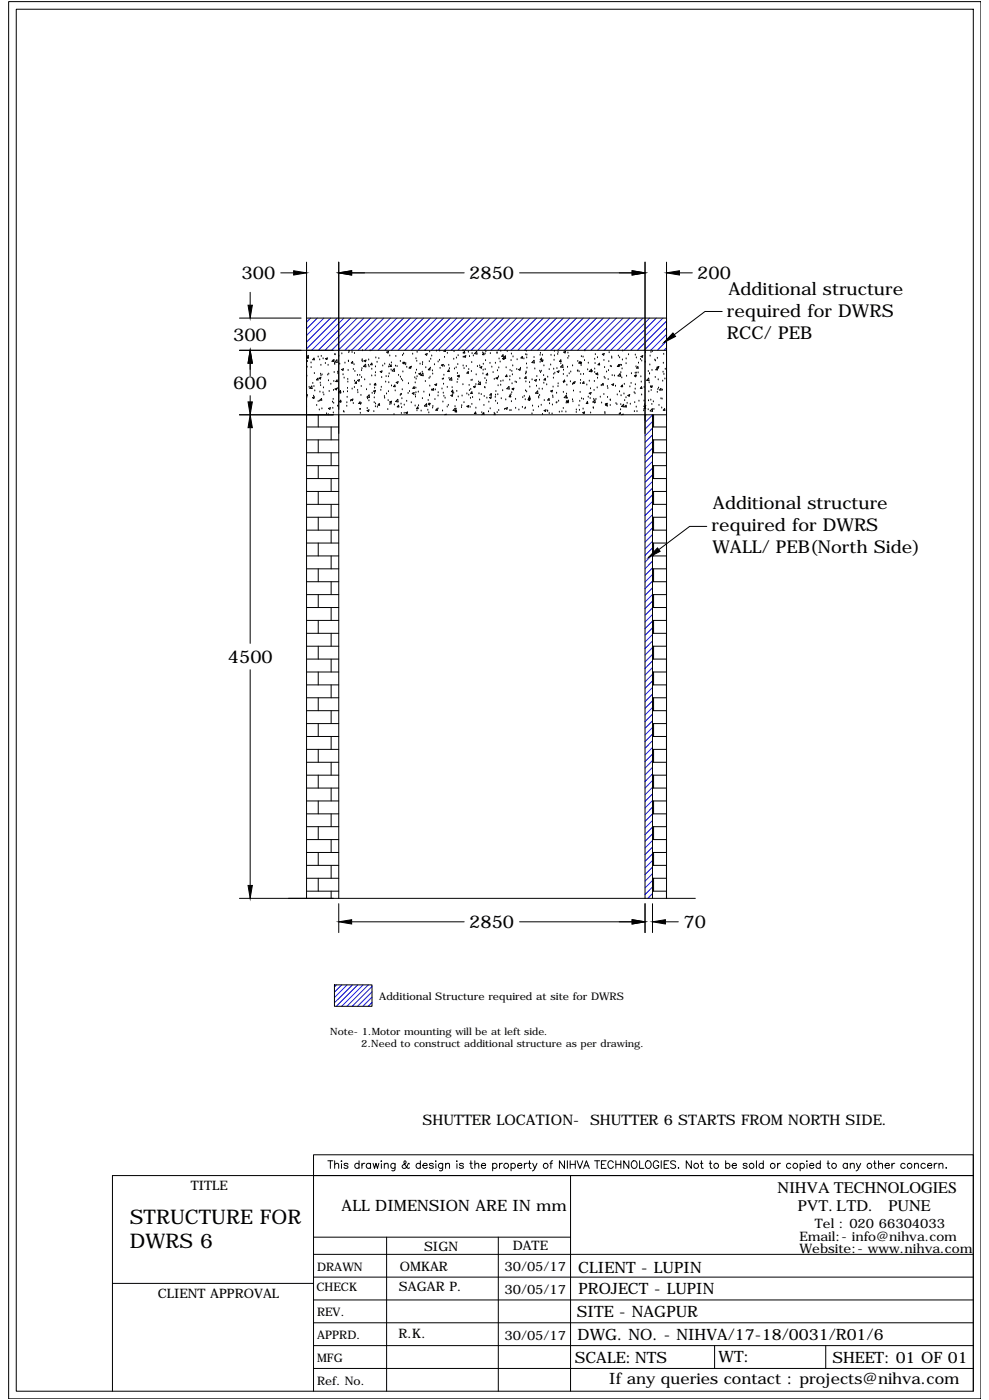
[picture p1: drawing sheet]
<svg xmlns="http://www.w3.org/2000/svg" width="594mm" height="841mm" viewBox="0 0 594 841" stroke-linecap="round" stroke-linejoin="round" font-family="sans-serif">
<!-- layer: 0 -->
<g fill="none" stroke="#000" stroke-width=".6">
<path d="M5 1h584v839h-584zM10 6h575v830h-575zM184 157v383M203 157v383M387 157v383M400 157v383M150 176v7M169 164h7M211 164h68M312 164h68M408 164h8M144 191h37"/>
<path d="M184 191h216M434 187h-11l-18 14M144 210h256M150 218v8M184 215l1-2v2h-1M185 215h.1M185 217h.1M187 218h.1M189 215v1h-1zM191 214h.1M192 216h.1M193 219h.1"/>
<path d="M193 214h.1M194 216h.1M195 218h.1M196 215h1l-1 1zM197 219h.1M200 216v1h-1zM201 217h.1M201 218h.1M201 213h.1M201 219h.1M202 216l1 2-2-1zM204 214h.1"/>
<path d="M204 219h.1M205 213h.1M207 218h.1M209 217h.1M209 210h1M209 212h.1M211 212h.1M212 217v1h-1zM213 219h.1M213 212h.1M217 217h.1M218 216h.1"/>
<path d="M218 211h.1M218 217h.1M219 217l1-1v1zM220 219v1h-2zM221 219h.1M221 216h.1M222 211h.1M223 218l1 1h-1zM226 215h.1M227 218h.1M228 215h.1M230 220h.1"/>
<path d="M231 219h.1M232 212l1-1v1zM234 219h.1M234 214h.1M235 219v1h-1zM235 218h.1M238 220h.1M238 214h.1M240 217h.1M242 214h.1M242 218h1v1zM242 218h.1"/>
<path d="M242 213h.1M244 219h.1M244 218h.1M248 213h.1M250 216h.1M250 217h.1M251 212h.1M252 219h.1M254 219h.1M254 218h.1M255 213l2-1-1 1zM256 210h.1"/>
<path d="M258 217h.1M258 211h.1M259 216h.1M259 214h.1M261 219h.1M262 211h.1M263 217h.1M264 216h.1M264 211h.1M265 219h1v1zM267 215h.1M267 210v1h1l-1-1"/>
<path d="M269 212h.1M270 219h.1M273 216h.1M273 211h.1M274 215h.1M275 219h.1M275 214h.1M278 211h.1M278 220h.1M278 215h.1M279 214h1l-1 1zM279 211v1h-1z"/>
<path d="M281 212h.1M282 214h.1M283 218h.1M284 212h.1M284 214h.1M286 211l1 2-2-1zM288 220h.1M290 212h.1M290 219h.1M291 212v1h-1zM291 213h.1M292 217h.1"/>
<path d="M292 211h.1M294 218h.1M295 212h.1M298 218h.1M299 212h.1M300 216h.1M300 217h.1M301 211h.1M302 215h1v1zM302 213v1h-1zM302 215h2v-1l-2 1M305 211h.1"/>
<path d="M307 217h.1M307 213h.1M308 220h.1M308 214h.1M311 216h.1M314 214v1h-1zM315 216h.1M316 210h.1M316 213h.1M316 219h.1M316 215h.1M321 215h.1"/>
<path d="M321 216v2h-1zM324 218h.1M324 213h.1M325 212h.1M325 217l1-1v1zM325 215v1zM326 213h.1M327 220h.1M331 219h.1M331 213h.1M333 216h.1M333 211h.1"/>
<path d="M333 214h.1M335 213h.1M335 212h.1M337 218h.1M337 216v1h-1zM338 219v2l-1-1zM339 212l1-1-1 1zM341 215h.1M341 212h.1M342 214h.1M344 220h.1M347 217h.1"/>
<path d="M348 218h1v1zM348 217l1 1h-1zM349 220h.1M349 214h.1M350 215h.1M351 217h.1M351 211h.1M353 218h.1M357 216h.1M357 218h.1M358 213h.1M359 215h.1"/>
<path d="M360 218v1h-1zM362 213l1-1v1zM363 217h.1M366 217h.1M366 212h.1M367 214h.1M367 215h.1M371 219h2l-1 1zM371 214h.1M372 219v1h-1zM372 215h.1M373 219h.1"/>
<path d="M374 216h.1M374 211h.1M376 218h.1M376 216h.1M378 213h.1M382 213h.1M382 215h.1M384 218h.1M385 216h.1M385 214h1v1zM385 217h.1M388 218h.1"/>
<path d="M388 212h.1M390 219h.1M391 214h.1M391 212h.1M392 211h.1M393 216h.1M394 217h.1M395 215h.1M398 218h.1M399 213h.1M150 238v3M184 226h.1"/>
<path d="M184 239h.1M184 221h.1M185 238h.1M186 233h.1M187 221h.1M187 232v1h-1l1-1M188 239l1-1-1 1zM188 230h.1M188 238h.1M189 232h.1M189 224h.1M189 235h.1"/>
<path d="M191 227v1h-1zM192 227h1l-1 1zM192 236h.1M192 230h.1M193 225h.1M193 232h.1M193 226h.1M193 239v1h-1zM194 236h.1M194 233h.1M195 237h.1M197 225h.1"/>
<path d="M197 229h.1M198 235h.1M199 231h.1M200 240h.1M200 235h.1M201 229h.1M201 224h.1M201 234l1-1v1zM202 228l1 1h-1zM203 224h.1M203 233h.1M203 234h.1"/>
<path d="M204 235l1 1h-2zM205 236h.1M205 222h1v1zM206 225h.1M206 236h.1M207 227h.1M209 239h.1M209 233h.1M209 235h.1M209 228h.1M209 230h.1M209 223h.1"/>
<path d="M212 234h.1M212 222h.1M213 233h.1M213 229h.1M213 223h.1M214 229v1h-1zM215 226h.1M215 228h1v1zM215 235h.1M215 236h.1M216 226h.1M217 238h.1"/>
<path d="M217 232h.1M217 227h.1M217 223h.1M217 221h.1M219 228h.1M220 234h.1M221 240h.1M222 220h.1M222 237v2h-2zM222 231h.1M223 226h.1M223 222h.1"/>
<path d="M224 236h.1M224 235h2l-1 1zM225 239h.1M225 237h.1M225 233h.1M225 231h.1M225 226h.1M226 220h.1M226 224h.1M226 230v1h-1zM228 223h1v1zM229 234h.1"/>
<path d="M229 233h.1M229 227h.1M231 238h.1M231 239h.1M232 230h.1M232 226h.1M232 237h.1M233 235h.1M233 226h.1M233 220h.1M234 230h.1M234 225h.1"/>
<path d="M235 222h.1M235 232h.1M237 221l-1 2h1v-1M237 231v1h-1zM237 235h.1M238 230l1-1v1zM239 220h.1M239 240v1h-1zM239 226h.1M240 238h.1M241 227h.1M241 237h.1"/>
<path d="M241 228h.1M241 240h.1M242 234h.1M242 229h.1M242 223h.1M244 221h.1M245 236h.1M245 231h.1M246 235h.1M246 220l1 1h-1zM247 221h.1M248 236h1l-1 1z"/>
<path d="M249 232v1h-1zM249 227h.1M249 230h.1M249 237h.1M250 239h.1M250 224h.1M250 233h.1M250 236h.1M250 228h.1M250 222h.1M251 226h.1M251 236h.1"/>
<path d="M252 225l1-1-1 1zM253 225l1-1v2h-1M254 224h.1M254 239h.1M255 236h.1M256 229h.1M256 221h.1M258 227h.1M258 237h.1M258 238h.1M258 221v1h-1zM258 232h.1"/>
<path d="M259 221h.1M259 234h.1M260 223h.1M260 225h.1M260 233l1 1h-1zM261 231h1v1zM261 234h.1M263 238h.1M263 236h.1M264 221h.1M266 234h.1M266 228h.1"/>
<path d="M266 236h.1M266 231h.1M267 225h.1M267 238h.1M267 220h.1M267 239h.1M269 233h.1M269 223h.1M270 222v1h-1zM270 227h.1M270 221h.1M271 238l1-1v1z"/>
<path d="M271 227v1h-1zM272 233h.1M272 236h.1M272 234v1h-1zM273 236h.1M273 222h.1M274 221h.1M274 235h.1M275 230h.1M275 226l1-1v1zM275 224h.1M275 228h.1"/>
<path d="M275 238h.1M276 227h.1M278 238h.1M278 231h.1M279 221h.1M280 220h.1M280 237h.1M281 223v1h-1zM282 237h.1M282 222h.1M282 232h.1M282 235h.1"/>
<path d="M283 239h.1M283 234h.1M283 229h.1M283 223h.1M283 235l1 1h-1zM284 228h.1M284 239h.1M284 232h2l-1 1zM286 231h.1M286 225h.1M287 220h.1M288 229h.1"/>
<path d="M288 237h.1M288 221l1-1v1zM288 230l1 1h-2zM289 237h.1M290 225h.1M290 222h.1M291 238h.1M291 233h.1M291 227h.1M291 222h.1M292 230h.1M292 229h.1"/>
<path d="M292 239h.1M293 224v1h-1zM294 239l1-1v1zM295 236v1h-1zM295 221h.1M296 224h.1M297 228h.1M298 239h.1M298 237h.1M298 235h.1M298 227h1v1zM299 223h.1"/>
<path d="M299 237h.1M299 232h.1M299 226h.1M300 221h.1M301 231h.1M301 229h.1M301 240h.1M302 235h.1M302 229h.1M304 221h.1M304 225l1 1h-1zM306 232v2h-2z"/>
<path d="M306 228h.1M306 238h.1M306 226h.1M306 223h.1M307 237v1h-1zM307 237h.1M307 236h.1M307 223h.1M308 231h.1M308 234l1-1-1 1zM308 225h.1M308 234h.1"/>
<path d="M309 229h.1M310 240h.1M310 230h.1M310 222h.1M311 222l2-1-1 1zM312 227h.1M313 221h.1M314 239h.1M315 238h.1M316 235h.1M316 225h.1M316 229h.1"/>
<path d="M316 226v1h-1zM316 223h.1M316 224h.1M317 221h.1M318 238h.1M318 230h.1M318 238v1h-1zM318 233h.1M320 228h.1M321 228h1v1zM321 222h.1M322 232h.1"/>
<path d="M322 226h.1M323 235v1h-1zM324 238h.1M324 239h.1M324 234h.1M324 228h.1M324 223h.1M325 224h.1M325 223h.1M326 234h.1M327 226h.1M327 230h.1"/>
<path d="M328 227v1h-1zM328 231h.1M329 227h.1M330 239v1h-1zM330 222h.1M331 235l1-1v1zM332 238h.1M332 239h.1M332 233h.1M332 227h.1M333 222h.1M333 225h.1"/>
<path d="M333 224h.1M334 236h.1M335 221h.1M335 223h1l-1 1zM335 232h.1M335 231h.1M338 236h.1M338 225h.1M338 222h.1M339 230h.1M339 228v1h-1zM340 238v1h-1z"/>
<path d="M340 237h.1M341 231h.1M341 226h.1M341 239h.1M341 221h.1M342 225h.1M343 229h.1M343 223h.1M344 231h.1M344 230l1-1v1zM344 235h.1M345 231h.1"/>
<path d="M347 223h.1M348 223h.1M348 236h.1M349 230h.1M349 229h.1M349 225h.1M349 240h.1M350 240h.1M351 225h.1M351 229v1h-1zM352 231h.1M353 222h.1"/>
<path d="M353 239h.1M354 236h1v1zM354 229h.1M354 239h.1M355 234h.1M355 222v1h-1zM356 223h.1M357 240h.1M357 235h.1M357 229h.1M357 224h.1M357 222h.1"/>
<path d="M358 225l1-1v1zM358 240h.1M359 233h.1M359 227h.1M359 225h.1M361 239h.1M361 232h.1M362 230v1h-1zM363 237h.1M363 227h.1M363 221h.1M364 223h.1"/>
<path d="M365 232h.1M365 239h.1M365 233h.1M365 228h.1M366 223h.1M367 220h.1M368 231h1l-1 1zM368 226h.1M369 226h.1M370 232h.1M371 237h.1M372 235h.1"/>
<path d="M372 224l1 2h-2zM373 226h.1M373 224h.1M373 238h.1M373 232h.1M373 227h.1M374 222h.1M374 231v1h-1zM375 237h.1M375 231h.1M376 239h.1M376 226h.1"/>
<path d="M377 238l1-1v1zM378 232h.1M379 230h.1M379 224h.1M381 236h.1M381 226l1-1v1zM381 237h.1M382 234h.1M382 224h.1M382 231h.1M382 226h.1M382 220h.1"/>
<path d="M383 220v1h-1zM383 224h.1M385 226h.1M385 230h.1M385 232l1 1h-1zM385 237h.1M387 233h.1M389 223h.1M390 227v2l-2-1zM390 235h.1M390 230h.1M390 225h.1"/>
<path d="M391 232h1l-1 1zM391 232h.1M391 235h.1M392 223h.1M394 227h.1M395 221l1-1-1 1zM395 221v1h-1zM395 236h.1M395 234h.1M395 228h.1M396 233h.1M397 233v1h-1z"/>
<path d="M397 240h.1M398 240h.1M398 234h.1M398 229h.1M398 224h.1M399 225h.1M399 228h.1M400 222h.1M400 239h.1M144 249h256M150 257v130M184 244h.1"/>
<path d="M184 256h19M190 244h.1M191 241h.1M191 249v7M192 246h.1M192 241h.1M193 246h.1M196 249h.1M197 249h.1M197 245h1v1zM199 256v8M200 242h.1"/>
<path d="M200 245h.1M200 248h.1M203 244h.1M204 242h.1M205 240v1h-1zM206 247h.1M207 248h.1M208 244h.1M208 242h.1M211 241h.1M211 240h1v1zM212 242h.1"/>
<path d="M216 246h.1M216 241v1h-1zM216 248h.1M217 246h.1M217 243h.1M217 242h.1M221 247l1-1-1 1zM221 245h.1M222 241h.1M225 247h.1M225 242h.1M225 244h.1"/>
<path d="M226 243h.1M227 245h.1M228 242v1h-1zM233 246h.1M233 241h.1M234 241h1v1zM234 243h.1M235 243h.1M237 249h.1M237 243h.1M239 243l1 1h-1zM241 243h.1"/>
<path d="M241 248h.1M241 245h.1M243 248h.1M243 243h.1M244 248h1zM244 241h.1M247 242h.1M249 244h.1M250 247h.1M251 244v1h-1zM251 244h.1M253 247h.1"/>
<path d="M256 243v1h-1zM257 246h.1M257 241h.1M257 243l1-1v1zM258 248h.1M258 243h.1M260 245h.1M260 244h.1M261 240h.1M263 245v2l-1-1zM263 246h.1M266 247h.1"/>
<path d="M266 242h.1M267 249h1M269 244h.1M273 244h.1M273 245l1 2h-2zM274 246h.1M274 247h-1zM274 240h.1M277 245h.1M277 244h.1M279 242h.1M280 244h2l-1 1z"/>
<path d="M282 245h.1M283 243h.1M286 248h-1zM286 245h.1M288 240h.1M289 248h.1M289 249l2-1v1M290 249h.1M291 244h.1M293 247h.1M294 242h.1M294 246h.1"/>
<path d="M297 249v-1v1M297 248h.1M298 241h.1M299 248h.1M299 242h.1M300 247h.1M303 246h.1M304 245h1l-1 1zM304 240h.1M306 247h.1M307 247h.1M307 241h.1"/>
<path d="M310 245h.1M312 246h.1M314 245h.1M315 246h.1M315 240h.1M316 245h.1M317 240h1v1zM318 240h.1M320 249h.1M320 244h.1M320 247h.1M323 244h.1"/>
<path d="M325 243h.1M326 249h.1M327 247l1-1v1zM327 241h.1M329 247h.1M330 248h.1M330 243h.1M332 249h.1M332 243h.1M334 242h.1M335 242h.1M336 241h.1"/>
<path d="M336 248h.1M338 247h.1M338 245h.1M340 248h.1M340 242h.1M340 241h.1M340 241h2l-1 1zM341 240l1 1h-1zM344 240h.1M344 241h.1M346 248h.1M346 246h.1"/>
<path d="M348 244h.1M348 246h.1M348 241h.1M350 248l1-1v1zM350 246h.1M353 242h.1M353 241v1h-1zM355 248h.1M356 242h2l-1-2-1 2M356 245h.1M357 242h.1M361 242h.1"/>
<path d="M363 248h.1M364 243l1-1-1 1zM364 242l1 1h-1zM365 244h.1M367 244h.1M367 240h.1M367 241h.1M370 242h.1M371 243h.1M372 249h.1M373 248h.1M373 246h.1"/>
<path d="M373 243h.1M373 249h1M375 243v1h-2zM375 241h.1M376 243v1h-1zM377 242h.1M379 243h.1M381 247h.1M381 242h.1M382 245h.1M383 247h.1M384 241h.1"/>
<path d="M387 247h.1M387 244h1v1zM387 241h.1M387 243h.1M388 244v1h-1zM389 246h.1M390 241h.1M391 240h.1M392 243h.1M392 246v1h-1zM392 256h8M392 249v291"/>
<path d="M392 241h.1M393 249v7M393 246h.1M396 244h.1M397 245h.1M399 245v2l-1-1zM184 264h19M184 272h19M184 280h19M191 264v8M191 280v7M199 272v8"/>
<path d="M392 264h8M392 272h8M392 280h8M393 264v8M393 280v7M184 287h19M184 295h19M191 295v8M199 287v8M392 287h8M392 295h8M393 295v8"/>
<path d="M184 303h19M184 311h19M184 318h19M191 311v7M199 303v8M199 318v8M392 303h8M392 311h8M392 318h8M393 311v7M425 316h-11l-18 14M184 326h19"/>
<path d="M184 334h19M191 326v8M199 334v8M392 326h8M392 334h8M393 326v8M184 342h19M184 349h19M184 357h19M191 342v7M191 357v8M199 349v8"/>
<path d="M392 342h8M392 349h8M392 357h8M393 342v7M393 357v8M184 365h19M184 373h19M191 373v7M199 365v8M392 365h8M392 373h8M393 373v7"/>
<path d="M184 380h19M184 388h19M184 396h19M191 388v8M199 380v8M199 396v8M392 380h8M392 388h8M392 396h8M393 388v8M150 402v130M184 404h19"/>
<path d="M184 411h19M184 419h19M191 404v7M191 419v8M199 411v8M392 404h8M392 411h8M392 419h8M393 404v7M393 419v8M184 427h19M184 435h19"/>
<path d="M191 435v7M199 427v8M392 427h8M392 435h8M393 435v7M184 442h19M184 450h19M184 458h19M191 450v8M199 442v8M199 458v8M392 442h8"/>
<path d="M392 450h8M392 458h8M393 450v8M184 466h19M184 473h19M191 466v7M199 473v8M392 466h8M392 473h8M393 466v7M184 481h19M184 489h19"/>
<path d="M184 497h19M191 481v8M191 497v7M199 489v8M392 481h8M392 489h8M392 497h8M393 481v8M393 497v7M184 504h19M184 512h19M184 520h19"/>
<path d="M191 512v8M199 504v8M199 520v8M392 504h8M392 512h8M392 520h8M393 512v8M144 540h274M184 528h19M184 535h19M191 528v7M199 535v5"/>
<path d="M392 528h8M392 535h8M393 528v7M203 543v17M211 554h68M312 554h68M387 543v17M392 543v17M400 554h7M201 592h22v13h-22zM197 697h3M198 697v5"/>
<path d="M201 700l1-1h1v3M201 697v5M205 697v1zM205 699v3M209 699h-1h-1l2 2v1h-1l-1-1M216 699a1.4 1.4 0 0 0-2 0 1.4 1.4 0 0 0 0 2 1.4 1.4 0 0 0 2 0M216 697v5M217 699v3M219 699h-1l-1 1M223 699a1.5 1.5 0 0 0-3 0 1.4 1.4 0 0 0 0 2 1.5 1.5 0 0 0 3 0M223 699v3M224 699l1 3 1-3 1 3 1-3"/>
<path d="M229 698h.1M229 699v3M231 700l1-1h1v3M231 699v3M237 699v4h-2M237 699a1.4 1.4 0 0 0-2 0 1.4 1.4 0 0 0 0 2 1.4 1.4 0 0 0 2 0M246 699h-1a2.7 2.7 0 0 1-3 2v-1l2-2-1-1v1v2l2 2h1v-1M253 699a1.5 1.5 0 0 0-3 0 1.4 1.4 0 0 0 0 2 1.5 1.5 0 0 0 3 0M253 697v5M260 699h-1h-1l2 2v1h-1l-1-1M262 697v1zM262 699v3"/>
<path d="M266 699v4h-2M266 699a1.4 1.4 0 0 0-2 0 1.4 1.4 0 0 0 0 2 1.4 1.4 0 0 0 2 0M268 700l1-1h1v3M268 699v3M274 698h1zM274 699v3M278 699h-2l2 2v1h-1l-1-1M282 699h2M283 697v4l1 1M285 700l1-1h1l1 3M285 697v5M296 699a1.5 1.5 0 0 1 2 0 1.5 1.5 0 0 1 0 2 1.5 1.5 0 0 1-2 0"/>
<path d="M296 699v4M300 699v3M302 699h-1l-1 1M307 699a1.4 1.4 0 0 1 2 0 1.4 1.4 0 0 1 0 2 1.4 1.4 0 0 1-2 0M307 699v4M315 699v3M317 699h-1l-1 1M317 699h2M318 697v4l1 1M320 699l1 3 2-3M330 699h2M332 697l-1 1v4"/>
<path d="M339 697v5l-3-5v5M341 697v5M343 697v5M343 699h3M346 697v5M347 697l1 5 2-5M357 697h3M359 697v5M361 699h2M364 697h-3v5h3M368 698a1.7 1.7 0 0 0-1-1 1.7 1.7 0 0 0-2 2v1a1.7 1.7 0 0 0 2 2 1.7 1.7 0 0 0 1-1M370 699h3"/>
<path d="M370 697v5M373 697v5M378 697v5l-3-5v5M380 698a2.1 2.1 0 0 1 3 2 2.1 2.1 0 0 1-3 2l-1-2zM384 697v5h3M389 698a2.1 2.1 0 0 1 2 2 2.1 2.1 0 0 1-2 2l-1-2zM396 698a1.7 1.7 0 0 0-2-1 1.7 1.7 0 0 0-2 2v1a1.6 1.6 0 0 0 2 2 1.6 1.6 0 0 0 2-2h-1M397 697v5M399 699h2M402 697h-3v5h3M406 698l-1-1-2 1v1l2 1 1 1-1 1-2-1M415 697v5l-3-5v5"/>
<path d="M421 699h1M421 697v4l1 1M426 699h2M427 697v4l1 1M436 699a1.4 1.4 0 0 1 2 0 1.4 1.4 0 0 1 0 2 1.4 1.4 0 0 1-2 0M436 697v5M449 699h-1h-2l3 2v1h-2l-1-1M454 697v5M458 699a1.4 1.4 0 0 0-2 0 1.4 1.4 0 0 0 0 2 1.4 1.4 0 0 0 2 0M458 697v5M467 699v3M469 699h-1l-1 1"/>
<path d="M475 699a1.4 1.4 0 0 0-2 0 1.4 1.4 0 0 0 0 2 1.4 1.4 0 0 0 2 0M481 699a1.4 1.4 0 0 1 2 0 1.4 1.4 0 0 1 0 2 1.4 1.4 0 0 1-2 0M481 699v4M485 698h.1M485 699v3M493 699a1.4 1.4 0 0 0-2 0 1.4 1.4 0 0 0 0 2 1.4 1.4 0 0 0 2 0M493 697v5M497 699h1M497 697v4l2 1M509 699a1.4 1.4 0 0 0-2 0 1.4 1.4 0 0 0 0 2 1.4 1.4 0 0 0 2 0M509 699v3M511 700l1-1h1v3"/>
<path d="M511 699v3M514 699l2 3 1-3M525 699h1M525 697v4l1 1M528 700l1-1h1v3M528 697v5M536 699v3M537 699h-1v1M544 699a1.4 1.4 0 0 0-2 0 1.4 1.4 0 0 0 0 2 1.4 1.4 0 0 0 2 0M549 700l1-1h1l1 3M549 699v3M556 699a1.5 1.5 0 0 0-2 0 1.5 1.5 0 0 0 0 2 1.5 1.5 0 0 0 2 0"/>
<path d="M561 699v3M563 699h-1l-1 1M564 700l1-1h1v3M564 699v3M188 706v130M254 700h3a1.4 1.4 0 0 0-2-1 1.4 1.4 0 0 0-1 2l1 1 2-1M289 700h3a1.4 1.4 0 0 0-2-1 1.4 1.4 0 0 0-1 2l1 1 2-1M311 700h2a1.4 1.4 0 0 0-1-1 1.4 1.4 0 0 0-1 2l1 1 1-1M321 702l-1 1M343 706v130M351 702l1-5 2 5M351 700h2"/>
<path d="M408 701v1zM440 700h2a1.4 1.4 0 0 0-2-1 1.4 1.4 0 0 0 0 2l1 1 1-1M486 700h3a1.4 1.4 0 0 0-2-1 1.4 1.4 0 0 0-1 2l1 1 2-1M516 702l-2 1M532 700h2a1.4 1.4 0 0 0-2-1 1.4 1.4 0 0 0 0 2l1 1 1-1M557 700h3a1.5 1.5 0 0 0-2-1 1.5 1.5 0 0 0-1 2 1.5 1.5 0 0 0 2 1l1-1M568 701v1zM188 754h397M188 743h155M232 743v93M299 743v93M68 771h120"/>
<path d="M188 767h397M188 795h397M188 781h397M188 808h397M429 808v14M496 808v14M68 836v-130h517h-397v-12h397v142M188 822h397"/>
<circle cx="304" cy="700" r="1.5"/>
<circle cx="328" cy="700" r="1.5"/>
<circle cx="418" cy="700" r="1.5"/>
<circle cx="430" cy="700" r="1.5"/>
<circle cx="451" cy="700" r="1.5"/>
<circle cx="464" cy="700" r="1.5"/>
<circle cx="478" cy="700" r="1.5"/>
<circle cx="501" cy="700" r="1.5"/>
<circle cx="522" cy="700" r="1.5"/>
<circle cx="546" cy="700" r="1.5"/>
</g>
<g fill="none" stroke="#00f" stroke-width=".6">
<path d="M187 191l-3 3M191 191l-7 7M195 191l-11 11M199 191l-15 15M203 191l-19 19M207 191l-20 19M211 191l-20 19M215 191l-20 19M219 191l-20 19M223 191l-20 19M227 191l-20 19M230 191l-19 19"/>
<path d="M235 191l-20 19M238 191l-19 19M242 191l-19 19M246 191l-19 19M250 191l-19 19M254 191l-19 19M258 191l-19 19M262 191l-19 19M266 191l-19 19M270 191l-19 19M274 191l-19 19M278 191l-19 19"/>
<path d="M282 191l-19 19M286 191l-19 19M290 191l-19 19M294 191l-19 19M298 191l-19 19M302 191l-19 19M306 191l-19 19M310 191l-19 19M314 191l-19 19M318 191l-19 19M322 191l-19 19M326 191l-19 19"/>
<path d="M330 191l-19 19M334 191l-19 19M338 191l-19 19M342 191l-19 19M346 191l-19 19M350 191l-19 19M354 191l-19 19M358 191l-19 19M362 191l-19 19M366 191l-19 19M370 191l-19 19M374 191l-19 19"/>
<path d="M378 191l-19 19M382 191l-19 19M386 191l-19 19M390 191l-19 19M394 191l-19 19M398 191l-19 19M400 193l-17 17M400 197l-13 13M400 201l-9 9M400 205l-5 5M400 209l-1 1M388 249l-1 1"/>
<path d="M392 249l-5 5M392 253l-5 5M392 257l-5 5M392 261l-5 5M392 265l-5 5M392 269l-5 5M392 273l-5 5M392 277l-5 5M392 281l-5 5M392 285l-5 5M392 289l-5 5M392 293l-5 5"/>
<path d="M392 297l-5 5M392 301l-5 5M392 305l-5 5M392 309l-5 5M392 313l-5 5M392 317l-5 5M392 321l-5 5M392 325l-5 5M392 329l-5 5M392 333l-5 5M392 337l-5 5M392 341l-5 5"/>
<path d="M392 345l-5 5M392 349l-5 5M392 353l-5 5M392 357l-5 5M392 361l-5 5M392 365l-5 5M392 369l-5 5M392 373l-5 5M392 377l-5 5M392 381l-5 5M392 385l-5 5M392 389l-5 5"/>
<path d="M392 393l-5 5M392 397l-5 5M392 401l-5 5M392 405l-5 5M392 409l-5 5M392 413l-5 5M392 417l-5 5M392 421l-5 5M392 425l-5 5M392 429l-5 5M392 433l-5 5M392 437l-5 4"/>
<path d="M392 441l-5 5M392 445l-5 4M392 449l-5 4M392 453l-5 4M392 457l-5 4M392 461l-5 4M392 465l-5 4M392 469l-5 4M392 473l-5 4M392 477l-5 4M392 481l-5 4M392 485l-5 4"/>
<path d="M392 489l-5 4M392 493l-5 4M392 497l-5 4M392 501l-5 4M392 505l-5 4M392 509l-5 4M392 513l-5 4M392 517l-5 4M392 521l-5 4M392 525l-5 4M392 529l-5 4M392 533l-5 4"/>
<path d="M392 537l-3 3M202 592l-1 1M205 592l-4 4M208 592l-7 7M212 592l-11 10M215 592l-13 13M218 592l-13 13M221 592l-13 13M223 593l-11 12M223 596l-8 9M223 599l-5 6M223 602l-2 3"/>
</g>
<g fill="#000" stroke="#000" stroke-width=".6">
<path d="M176 163l8 1-8 1zM203 164l8-1v2zM380 163l7 1-7 1zM400 164l8-1v2zM149 183h3l-2 8zM150 210l2 8h-3zM404 200l2 2-7 4zM150 249l2 8h-3zM149 241h3l-2 8zM395 329l2 2-7 4zM149 532h3l-2 8zM203 554l8-2v3z"/>
<path d="M380 552l7 2-7 1zM392 554l8-2v3z"/>
</g>
<g font-size="12.1">
<text x="78" y="736">STRUCTURE FOR</text>
<text x="78" y="750">DWRS 6</text>
</g>
<g font-size="10.6">
<text x="145" y="168">300</text>
<text x="282" y="168">2850</text>
<text x="419" y="168">200</text>
<text x="438" y="177">Additional structure</text>
<text x="437" y="190">required for DWRS</text>
<text x="437" y="204">RCC/ PEB</text>
<text x="140" y="205">300</text>
<text x="140" y="234">600</text>
<text x="428" y="306">Additional structure</text>
<text x="427" y="319">required for DWRS</text>
<text x="428" y="332">WALL/ PEB(North Side)</text>
<text x="137" y="398">4500</text>
<text x="282" y="558">2850</text>
<text x="411" y="558">70</text>
</g>
<g font-size="9.7">
<text x="467" y="717">NIHVA TECHNOLOGIES</text>
<text x="479" y="728">PVT. LTD.</text>
<text x="534" y="728">PUNE</text>
</g>
<g font-size="9.4">
<text x="205" y="728">ALL DIMENSION ARE IN mm</text>
<text x="347" y="765">CLIENT - LUPIN</text>
<text x="347" y="777">PROJECT - LUPIN</text>
<text x="347" y="791">SITE - NAGPUR</text>
<text x="347" y="805">DWG. NO. - NIHVA/17-18/0031/R01/6</text>
<text x="345" y="819">SCALE:NTS</text>
<text x="432" y="818">WT:</text>
<text x="500" y="819">SHEET: 01 OF 01</text>
<text x="366" y="831">If any queries contact : projects@nihva.com</text>
</g>
<g font-size="8.7">
<text x="254" y="676">SHUTTER LOCATION-</text>
<text x="354" y="676">SHUTTER 6 STARTS FROM NORTH SIDE.</text>
</g>
<g font-size="7.8">
<text x="115" y="715">TITLE</text>
<text x="489" y="737">Tel : 020 66304033</text>
<text x="480" y="745">Email:- info@nihva.com</text>
<text x="255" y="752">SIGN</text>
<text x="308" y="751">DATE</text>
<text x="480" y="753">Website:- www.nihva.com</text>
<text x="240" y="764">OMKAR</text>
<text x="303" y="764">30/05/17</text>
<text x="95" y="780">CLIENT APPROVAL</text>
<text x="240" y="776">SAGAR P.</text>
<text x="303" y="777">30/05/17</text>
<text x="239" y="804">R.K.</text>
<text x="303" y="805">30/05/17</text>
</g>
<g font-size="7.1">
<text x="190" y="763">DRAWN</text>
<text x="190" y="775">CHECK</text>
<text x="190" y="791">REV.</text>
<text x="190" y="804">APPRD.</text>
<text x="190" y="818">MFG</text>
<text x="190" y="832">Ref. No.</text>
</g>
<text font-size="6.3" x="228" y="601">Additional Structure required at site for DWRS</text>
<g font-size="6">
<text x="198" y="621">Note- 1.Motor mounting will be at left side.</text>
<text x="217" y="629">2.Need to construct additional structure as per drawing.</text>
</g>
</svg>
